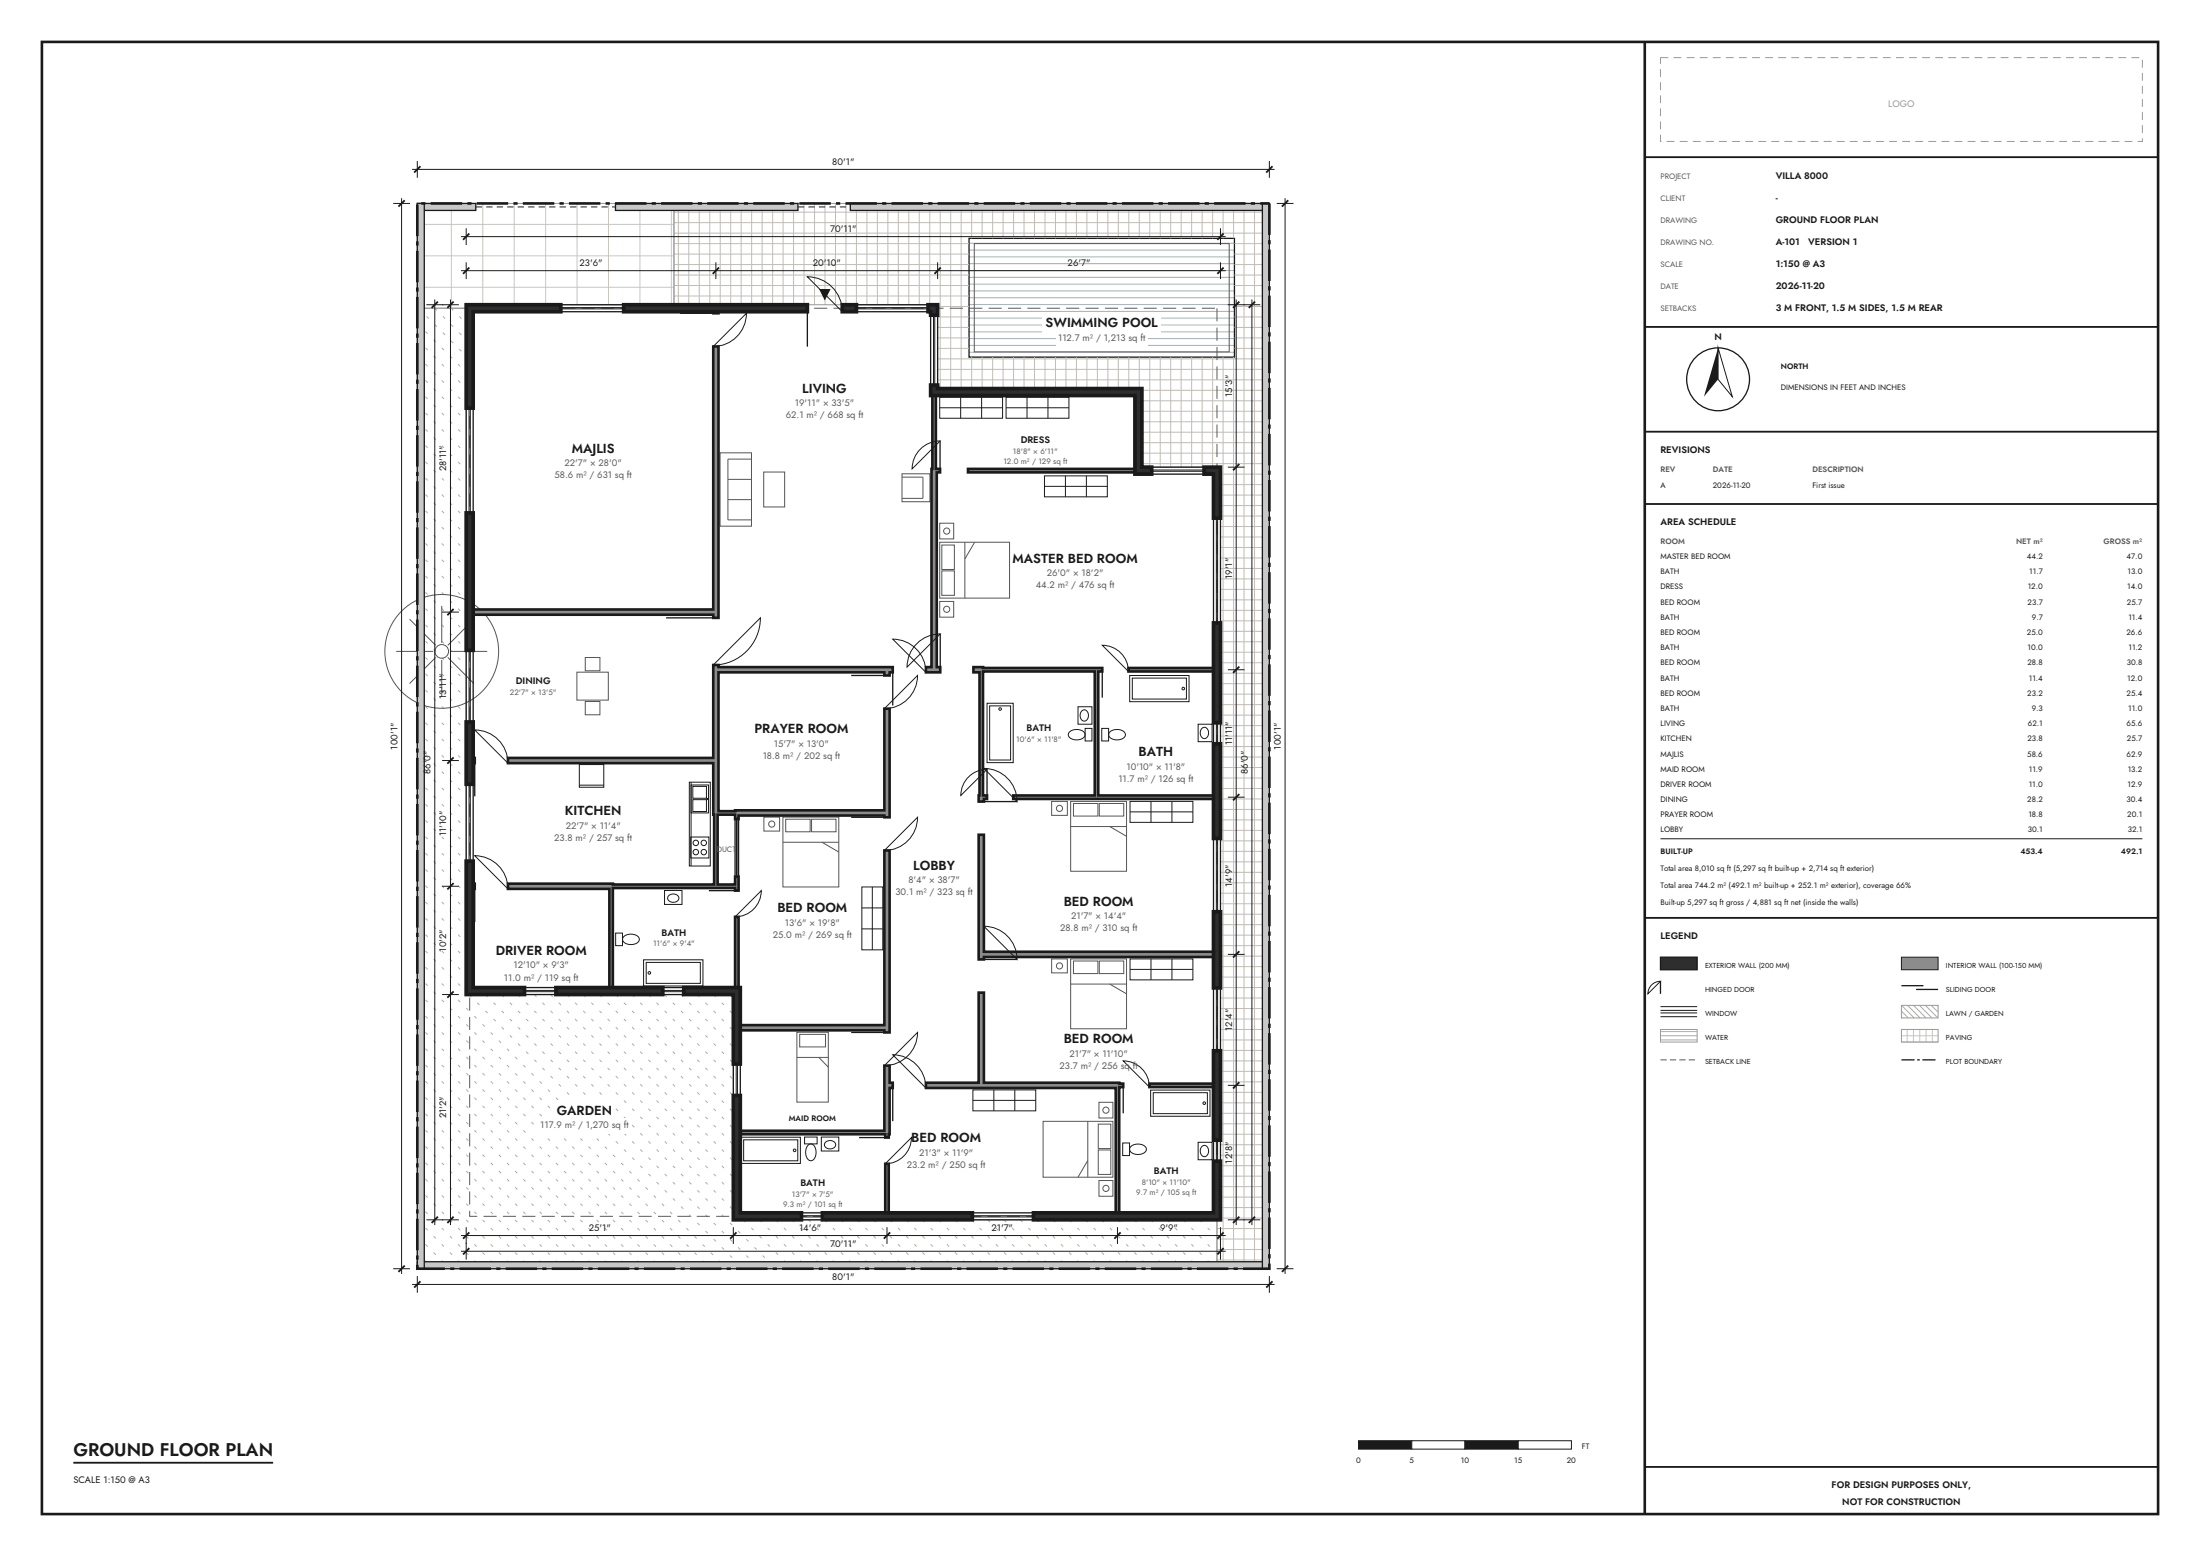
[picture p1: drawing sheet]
<svg xmlns="http://www.w3.org/2000/svg" width="420mm" height="297mm" viewBox="0 0 420 297" stroke-linecap="round" stroke-linejoin="round" font-family="sans-serif">
<path d="M8 8h404v281h-404z" fill="none" stroke="#1a1a1a" stroke-width=".5"/>
<g fill="none" stroke="#93b3c8" stroke-width=".19">
<path d="M185 46.4h50.7M185 47.7h50.7M185 49h50.7M185 50.3h50.7M185 51.6h50.7M185 52.9h50.7M185 54.2h50.7M185 55.5h50.7M185 56.8h50.7M185 58.1h50.7M185 59.4h50.7M185 60.7h50.7"/>
<path d="M185 62h50.7M185 63.3h50.7M185 64.6h50.7M185 65.9h50.7M185 67.2h50.7"/>
</g>
<path d="M185 45.5h50.7v22.7h-50.7z" fill="none" stroke="#1a1a1a" stroke-width=".25"/>
<path d="M186 46.5h48.7v20.7h-48.7z" fill="none" stroke="#5a5a5a" stroke-width=".19"/>
<g fill="none" stroke="#c2bdb4" stroke-width=".19">
<path d="M129.5 38.8v19.4M131.5 38.8v19.4M133.5 38.8v19.4M135.5 38.8v19.4M137.5 38.8v19.4M139.5 38.8v19.4M141.5 38.8v19.4M143.5 38.8v19.4M145.5 38.8v19.4M147.5 38.8v19.4M149.5 38.8v19.4M151.5 38.8v19.4"/>
<path d="M153.5 38.8v19.4M155.5 38.8v19.4M157.5 38.8v19.4M159.5 38.8v19.4M161.5 38.8v19.4M163.5 38.8v19.4M165.5 38.8v19.4M167.5 38.8v19.4M169.5 38.8v19.4M171.5 38.8v19.4M173.5 38.8v19.4M175.5 38.8v19.4"/>
<path d="M177.5 38.8v19.4M179.5 38.8v35.4M181.5 38.8v35.4M183.5 38.8v35.4M185.5 38.8v6.7M187.5 38.8v6.7M189.5 38.8v6.7M191.5 38.8v6.7M193.5 38.8v6.7M195.5 38.8v6.7M197.5 38.8v6.7M199.5 38.8v6.7"/>
<path d="M201.5 38.8v6.7M203.5 38.8v6.7M205.5 38.8v6.7M207.5 38.8v6.7M209.5 38.8v6.7M211.5 38.8v6.7M213.5 38.8v6.7M215.5 38.8v6.7M217.5 38.8v6.7M219.5 38.8v6.7M221.5 38.8v6.7M223.5 38.8v6.7"/>
<path d="M225.5 38.8v6.7M227.5 38.8v6.7M229.5 38.8v6.7M231.5 38.8v6.7M233.5 38.8v6.7M235.5 38.8v6.7M237.5 38.8v203.4M239.5 38.8v203.4M241.5 38.8v203.4M128.7 40.5h113.6M128.7 42.5h113.6M128.7 44.5h113.6"/>
<path d="M128.7 46.5h56.3M128.7 48.5h56.3M128.7 50.5h56.3M128.7 52.5h56.3M128.7 54.5h56.3M128.7 56.5h56.3M179 58.5h6M235.7 46.5h6.6M235.7 48.5h6.6M235.7 50.5h6.6M235.7 52.5h6.6M235.7 54.5h6.6"/>
<path d="M235.7 56.5h6.6M235.7 58.5h6.6M179 60.5h6M179 62.5h6M179 64.5h6M179 66.5h6M179 68.5h63.3M179 70.5h63.3M179 72.5h63.3M185.5 68.2v6M187.5 68.2v6M189.5 68.2v6"/>
<path d="M191.5 68.2v6M193.5 68.2v6M195.5 68.2v6M197.5 68.2v6M199.5 68.2v6M201.5 68.2v6M203.5 68.2v6M205.5 68.2v6M207.5 68.2v6M209.5 68.2v6M211.5 68.2v6M213.5 68.2v6"/>
<path d="M215.5 68.2v6M217.5 68.2v6M218 74.5h24.3M218 76.5h24.3M218 78.5h24.3M219.5 68.2v21M221.5 68.2v21M223.5 68.2v21M225.5 68.2v21M227.5 68.2v21M229.5 68.2v21M231.5 68.2v21"/>
<path d="M233.5 68.2v174M235.5 68.2v174M235.7 60.5h6.6M235.7 62.5h6.6M235.7 64.5h6.6M235.7 66.5h6.6M218 80.5h24.3M218 82.5h24.3M218 84.5h24.3M218 86.5h24.3M218 88.5h24.3M233 90.5h9.3"/>
<path d="M233 92.5h9.3M233 94.5h9.3M233 96.5h9.3M233 98.5h9.3M233 100.5h9.3M233 102.5h9.3M233 104.5h9.3M233 106.5h9.3M233 108.5h9.3M233 110.5h9.3M233 112.5h9.3M233 114.5h9.3"/>
<path d="M233 116.5h9.3M233 118.5h9.3M233 120.5h9.3M233 122.5h9.3M233 124.5h9.3M233 126.5h9.3M233 128.5h9.3M233 130.5h9.3M233 132.5h9.3M233 134.5h9.3M233 136.5h9.3M233 138.5h9.3"/>
<path d="M233 140.5h9.3M233 142.5h9.3M233 144.5h9.3M233 146.5h9.3M233 148.5h9.3M233 150.5h9.3M233 152.5h9.3M233 154.5h9.3M233 156.5h9.3M233 158.5h9.3M233 160.5h9.3M233 162.5h9.3"/>
<path d="M233 164.5h9.3M233 166.5h9.3M233 168.5h9.3M233 170.5h9.3M233 172.5h9.3M233 174.5h9.3M233 176.5h9.3M233 178.5h9.3M233 180.5h9.3M233 182.5h9.3M233 184.5h9.3M233 186.5h9.3"/>
<path d="M233 188.5h9.3M233 190.5h9.3M233 192.5h9.3M233 194.5h9.3M233 196.5h9.3M233 198.5h9.3M233 200.5h9.3M233 202.5h9.3M233 204.5h9.3M233 206.5h9.3M233 208.5h9.3M233 210.5h9.3"/>
<path d="M233 212.5h9.3M233 214.5h9.3M233 216.5h9.3M233 218.5h9.3M232.3 234.5h10M232.3 236.5h10M232.3 238.5h10M233 220.5h9.3M233 222.5h9.3M233 224.5h9.3M233 226.5h9.3M233 228.5h9.3"/>
<path d="M233 230.5h9.3M233 232.5h9.3M232.3 240.5h10"/>
</g>
<path d="M128.7 38.8h113.6v203.4h-10v-9.4h.7v-143.6h-15v-15h-39v-16h-50.3z" fill="none" stroke="#9a9a9a" stroke-width=".19"/>
<g fill="#fff">
<path d="M199 59.8h22.7v4.1h-22.7z" fill-rule="evenodd"/>
<path d="M201.6 63.1h17.5v3h-17.5z" fill-rule="evenodd"/>
</g>
<path d="M80.2 38.8v20M86.2 38.8v20M92.2 38.8v19.4M98.2 38.8v19.4M104.2 38.8v19.4M110.2 38.8v19.4M116.2 38.8v19.4M122.2 38.8v19.4M128.2 38.8v19.4M79.7 42.8h49M79.7 48.8h49M79.7 54.8h49" fill="none" stroke="#cbc6bd" stroke-width=".19"/>
<path d="M79.7 38.8h49v19.4h-39.7v.6h-9.3zM79.7 58.8h9.3v131h51v43h92.3v9.4h-152.6z" fill="none" stroke="#9a9a9a" stroke-width=".19"/>
<g fill="none" stroke="#a9bb9b" stroke-width=".19" stroke-dasharray=".6 1.6" stroke-linecap="butt">
<path d="M79.9 58.8l9.1 9.1M83 58.8l6 6M86.1 58.8l2.9 2.9M79.7 61.7l9.3 9.4M79.7 64.8l9.3 9.4M79.7 67.9l9.3 9.4M79.7 71.1l9.3 9.3M79.7 74.2l9.3 9.3M79.7 77.3l9.3 9.3M79.7 80.4l9.3 9.3M79.7 83.5l9.3 9.3M79.7 86.6l9.3 9.3"/>
<path d="M79.7 89.7l9.3 9.4M79.7 92.8l9.3 9.4M79.7 95.9l9.3 9.4M79.7 99.1l9.3 9.3M79.7 102.2l9.3 9.3M79.7 105.3l9.3 9.3M79.7 108.4l9.3 9.3M79.7 111.5l9.3 9.3M79.7 114.6l9.3 9.3M79.7 117.7l9.3 9.4M79.7 120.8l9.3 9.4M79.7 123.9l9.3 9.4"/>
<path d="M79.7 127.1l9.3 9.3M79.7 130.2l9.3 9.3M79.7 133.3l9.3 9.3M79.7 136.4l9.3 9.3M79.7 139.5l9.3 9.3M79.7 142.6l9.3 9.3M79.7 145.7l9.3 9.4M79.7 148.8l9.3 9.4M79.7 151.9l9.3 9.4M79.7 155.1l9.3 9.3M79.7 158.2l9.3 9.3M79.7 161.3l9.3 9.3"/>
<path d="M79.7 164.4l9.3 9.3M79.7 167.5l9.3 9.3M79.7 170.6l9.3 9.3M79.7 173.7l9.3 9.4M79.7 176.8l9.3 9.4M79.7 179.9l9.3 9.4M79.7 183.1l59.1 59.1M79.7 186.2l56 56M79.7 189.3l52.8 52.9M79.7 192.4l49.7 49.8M79.7 195.5l46.6 46.7M79.7 198.6l43.5 43.6"/>
<path d="M89.6 189.8l52.3 52.4M92.7 189.8l52.3 52.4M95.8 189.8l52.3 52.4M98.9 189.8l41.1 41.1M102 189.8l38 38M105.1 189.8l34.9 34.9M108.2 189.8l31.8 31.8M111.3 189.8l28.7 28.7M114.4 189.8l25.6 25.6M117.6 189.8l22.4 22.5M120.7 189.8l19.3 19.4M123.8 189.8l16.2 16.3"/>
<path d="M126.9 189.8l13.1 13.1M130 189.8l10 10M133.1 189.8l6.9 6.9M136.2 189.8l3.8 3.8M139.3 189.8l.7 .7M79.7 201.7l40.4 40.5M79.7 204.8l37.3 37.4M79.7 208l34.2 34.2M79.7 211.1l31.1 31.1M79.7 214.2l28 28M79.7 217.3l24.8 24.9M79.7 220.4l21.7 21.8"/>
<path d="M79.7 223.5l18.6 18.7M79.7 226.6l15.5 15.6M79.7 229.7l12.4 12.5M79.7 232.8l9.3 9.4M79.7 236l6.2 6.2M79.7 239.1l3.1 3.1M141.9 232.8l9.3 9.4M145 232.8l9.3 9.4M148.1 232.8l9.3 9.4M151.2 232.8l9.4 9.4M154.3 232.8l9.4 9.4M157.4 232.8l9.4 9.4"/>
<path d="M160.6 232.8l9.3 9.4M163.7 232.8l9.3 9.4M166.8 232.8l9.3 9.4M169.9 232.8l9.3 9.4M173 232.8l9.3 9.4M176.1 232.8l9.3 9.4M179.2 232.8l9.4 9.4M182.3 232.8l9.4 9.4M185.4 232.8l9.4 9.4M188.6 232.8l9.3 9.4M191.7 232.8l9.3 9.4M194.8 232.8l9.3 9.4"/>
<path d="M197.9 232.8l9.3 9.4M201 232.8l9.3 9.4M204.1 232.8l9.3 9.4M207.2 232.8l9.4 9.4M210.3 232.8l9.4 9.4M213.4 232.8l9.4 9.4M216.6 232.8l9.3 9.4M219.7 232.8l9.3 9.4M222.8 232.8l9.3 9.4M225.9 232.8l6.4 6.5M229 232.8l3.3 3.4M232.1 232.8l.2 .3"/>
</g>
<g fill="none" stroke="#555" stroke-width=".19">
<path d="M78.2 118.2l5 5M84.3 115.6v7.1M90.5 118.2l-5 5M75.6 124.3h7.1M83.2 125.5l-5 5M84.3 126v7M85.5 125.5l5 5M86 124.3h7"/>
<circle cx="84.3" cy="124.3" r="1.3"/>
<circle cx="84.3" cy="124.3" r="10.9"/>
</g>
<g fill="#fff">
<path d="M105.7 210.1h11.8v4.1h-11.8z" fill-rule="evenodd"/>
<path d="M102.7 213.4h17.8v3h-17.8z" fill-rule="evenodd"/>
</g>
<g fill="#c8c8c8" stroke="#1a1a1a" stroke-width=".25">
<path d="M79.7 38.8h11.1v1.4h-11.1z" fill-rule="evenodd"/>
<path d="M117.5 38.8h34.8v1.4h-34.8z" fill-rule="evenodd"/>
<path d="M162.3 38.8h80v1.4h-80z" fill-rule="evenodd"/>
<path d="M79.7 240.8h162.6v1.4h-162.6z" fill-rule="evenodd"/>
<path d="M79.7 38.8h1.3v203.4h-1.3z" fill-rule="evenodd"/>
<path d="M241 38.8h1.3v203.4h-1.3z" fill-rule="evenodd"/>
</g>
<path d="M90.8 39.5h26.7M152.3 39.5h10" fill="none" stroke="#1a1a1a" stroke-width=".19" stroke-dasharray="1.2 .8" stroke-linecap="butt"/>
<path d="M79.7 38.8h162.6v203.4h-162.6z" fill="none" stroke="#1a1a1a" stroke-width=".5" stroke-dasharray="6 1 .8 1" stroke-linecap="butt"/>
<path d="M89.7 58.8h142.6v173.4h-142.6z" fill="none" stroke="#5a5a5a" stroke-width=".19" stroke-dasharray="2.5 1.2" stroke-linecap="butt"/>
<g fill="none" stroke="#555" stroke-width=".19">
<path d="M137.5 86.4h6v14h-6zM139 95.4h4.5M139 91.5h4.5M143.5 87.6h-4.5v11.6h4.5M145.8 90.1h4v6.7h-4zM172.2 90.4h5.3v5.4h-5.3zM172.2 91.1h4v4h-4M179.4 99.9h2.7v3h-2.7zM179.4 103.5h13.3v10.7h-13.3zM179.4 114.8h2.7v3h-2.7zM179.8 109h2.4v4.6h-2.4zM179.8 104h2.4v4.7h-2.4z"/>
<path d="M184.2 103.5v10.7M186.1 103.5l-1.9 3.2M110.1 128.3h6v5.3h-6zM111.7 125.5h2.8v2.5h-2.8zM111.7 133.9h2.8v2.5h-2.8zM145.8 156h3v2.6h-3zM149.5 156h10.6v13.3h-10.6zM150 156.4h4.7v2.4h-4.7zM154.9 156.4h4.7v2.4h-4.7zM200.8 153h3v2.6h-3zM204.4 153h10.7v13.3h-10.7zM204.4 157.8h10.7"/>
<path d="M204.9 153.4h4.7v2.4h-4.7zM209.9 153.4h4.6v2.4h-4.6zM211.9 157.8l3.2 1.8M149.5 160.8h10.6M156.9 160.8l3.2 1.8M152.1 197h6v13.4h-6zM152.7 197.4h4.9v2.4h-4.9zM200.8 183h3v2.7h-3zM204.4 183h10.7v13.4h-10.7zM204.4 187.8h10.7M204.9 183.4h4.7v2.4h-4.7zM209.9 183.4h4.6v2.4h-4.6z"/>
<path d="M211.9 187.8l3.2 1.9M152.1 201.8h6M156.3 201.8l1.8 1.9M199.1 214h13.4v10.7h-13.4zM207.7 214v10.7M209.7 214.6h2.4v4.6h-2.4zM209.7 219.5h2.4v4.7h-2.4zM209.8 210.4h2.7v3h-2.7zM207.7 221.5l-1.9 3.2M209.8 225.3h2.7v3h-2.7z"/>
<circle cx="180.7" cy="101.4" r=".59"/>
<circle cx="180.7" cy="116.3" r=".59"/>
<circle cx="147.3" cy="157.3" r=".59"/>
<circle cx="202.3" cy="154.3" r=".59"/>
<circle cx="202.3" cy="184.4" r=".59"/>
<circle cx="211.1" cy="211.9" r=".59"/>
<circle cx="211.1" cy="226.8" r=".59"/>
</g>
<g fill="none" stroke="#1a1a1a" stroke-width=".19">
<path d="M179.4 75.8h12v4h-12zM179.4 77.8h12M183.4 75.8v4M187.4 75.8v4M192.1 75.8h12v4h-12zM192.1 77.8h12M196.1 75.8v4M200.1 75.8v4M199.4 90.8h12v4h-12zM199.4 92.8h12M203.4 90.8v4M207.4 90.8v4"/>
<path d="M188.4 134.2h5v11.4h-5zM188.9 134.7h4v10.4h-4zM204.2 139.7a2.09 2.09 0 0 1 2.9 .3 1.05 1.05 0 0 1-1.1 1.2h-.5a1.27 1.27 0 0 1-1.5-1.2zM205.8 134.9h2.7v3.3h-2.7zM206.6 135.6a.96 .96 0 0 1 1.1 .4 .96 .96 0 0 1 0 1.1 .75 .75 0 0 1-.9 .5 .75 .75 0 0 1-.6-.8l.1-.8zM207.2 139h1.3v2.4h-1.3zM210.3 139h1.3v2.4h-1.3zM211.9 139.7a2.09 2.09 0 0 1 2.9 .3 1.05 1.05 0 0 1-1.1 1.2h-.4a1.27 1.27 0 0 1-1.6-1.2zM215.7 128.9h11.3v5h-11.3zM216.2 129.4h10.3v4h-10.3zM228.7 138.2h2.7v3.4h-2.7zM229.5 139a.96 .96 0 0 1 1.1 .3 .96 .96 0 0 1 0 1.1 .75 .75 0 0 1-.8 .6 .75 .75 0 0 1-.6-.8v-.8z"/>
<path d="M110.6 145.9h4.7v4.4h-4.7zM110.6 149.9h4.7M131.6 149.3h4v16h-4zM131.9 159.8h3.4v4h-3.4zM131.9 149.8h3.4v5.4h-3.4zM131.9 149.3v16M132.3 150.1h2.6v2.3h-2.6zM132.3 152.6h2.6v2.3h-2.6zM215.7 153h12v4h-12zM215.7 155h12M219.7 153v4M223.7 153v4"/>
<path d="M117.5 178.1h1.3v2.4h-1.3zM119.1 178.8a2.09 2.09 0 0 1 2.9 .2 1.05 1.05 0 0 1-1.1 1.3h-.4a1.27 1.27 0 0 1-1.6-1.3zM126.9 170h3.3v2.6h-3.3zM127.6 171a1.18 1.18 0 0 1 2 .4 1.13 1.13 0 0 1-1.1 .8 1.13 1.13 0 0 1-1-.8zM164.5 169.3h4v12h-4zM164.5 173.3h4M164.5 177.3h4M166.5 169.3v12M122.9 183.2h11.3v5h-11.3zM123.4 183.7h10.3v4h-10.3zM215.7 183h12v4h-12zM215.7 185h12"/>
<path d="M219.7 183v4M223.7 183v4M141.5 217.1h11.3v5h-11.3zM142 217.6h10.3v4h-10.3zM153.6 217h2.4v1.3h-2.4zM154.3 218.6a.83 .83 0 0 1 .9-.2 .83 .83 0 0 1 .5 .7 1.76 1.76 0 0 1-.9 2.5 1.81 1.81 0 0 1-.7-2.8zM156.8 217h3.3v2.7h-3.3zM157.5 218.1a1.18 1.18 0 0 1 2.1 .4 1.13 1.13 0 0 1-1.1 .8 1.13 1.13 0 0 1-1.1-.8zM185.7 208h12v4h-12zM185.7 210h12M189.7 208v4M193.7 208v4"/>
<path d="M214.3 218.2h1.3v2.4h-1.3zM215.9 218.9a2.09 2.09 0 0 1 2.9 .2 1.05 1.05 0 0 1-1.1 1.2l-.4 .1a1.27 1.27 0 0 1-1.6-1.3zM219.7 208.1h11.3v5h-11.3zM220.2 208.6h10.3v4h-10.3zM228.7 218h2.7v3.4h-2.7zM229.5 218.8a.96 .96 0 0 1 1.1 .3 .96 .96 0 0 1 0 1.1 .75 .75 0 0 1-.8 .6 .75 .75 0 0 1-.6-.8v-.8z"/>
<circle cx="190.9" cy="135.3" r=".25"/>
<circle cx="225.9" cy="131.4" r=".25"/>
<circle cx="135" cy="152.5" r=".1"/>
<circle cx="132.8" cy="160.9" r=".52"/>
<circle cx="132.8" cy="162.6" r=".52"/>
<circle cx="134.4" cy="160.9" r=".52"/>
<circle cx="134.4" cy="162.6" r=".52"/>
<circle cx="124" cy="185.7" r=".25"/>
<circle cx="151.7" cy="219.6" r=".25"/>
<circle cx="229.9" cy="210.6" r=".25"/>
</g>
<g fill="#8c8c8c" stroke="#1a1a1a" stroke-width=".5">
<path d="M136.2 66.1h1v51.8h-1v-.6h-45.9v-1h45.9z" fill-rule="evenodd"/>
<path d="M97 144.7h39.2v-17.8h1v.4h33.2v1h-.6v.6h-1v-.6h-31.6v26.5h3.1v-.1h28.5v-19.4h1v20.7h-1v-.3h-27.8v.6h-.7v-.8h-3.3v13.3h3.3v-1.5h.7v2.7h-.7v-.5h-23.3v19h-.7v-18.8h-19.3v-1l39.3 .1v-13.3h-.1v-9.8h-39.2z" fill-rule="evenodd"/>
<path d="M90.3 144.7h.3v1h-.3z" fill-rule="evenodd"/>
<path d="M90.3 168.7h.3v1h-.3z" fill-rule="evenodd"/>
<path d="M140.3 175h.7v13.5h-.7z" fill-rule="evenodd"/>
<path d="M168.8 162.3h1v34.8h-1v-.4h-27.5v-1h27.5z" fill-rule="evenodd"/>
<path d="M141.3 215.8h27.5v-12.4h1v3.3h.6v1h-.6v8.8h-.1v.6h-.7v-.6h-27.7z" fill-rule="evenodd"/>
<path d="M169 222.1h.7v9.4h-.7z" fill-rule="evenodd"/>
<path d="M186.8 189.5h1v17.2h25.9v.1h.7v.7h-.7v24h-.7v-23.8h-36.2v-1h10z" fill-rule="evenodd"/>
<path d="M219.4 206.8h12.3v.7h-12.3z" fill-rule="evenodd"/>
<path d="M186.8 159.3h1v22.4h43.9v1h-43.9v.4h-1z" fill-rule="evenodd"/>
<path d="M185.8 127.3h1.9v.2h22.7v.7h-.7v23.6h22v.7h-38.3v-.7h15.6v-23.6h-21.3v23.6h.7v.7h-.6v.5h-1v-1.2h.2v-23.5h-1.2z" fill-rule="evenodd"/>
<path d="M215.4 127.5h16.3v.7h-16.3z" fill-rule="evenodd"/>
<path d="M178 75.5h.7v14h.8v.7h-.7v37.1h.7v1h-2.7v-1h1v-37.8h.2z" fill-rule="evenodd"/>
<path d="M184.8 89.5h31.9v.7h-31.9z" fill-rule="evenodd"/>
<path d="M136.2 59.5h1v.3h-1z" fill-rule="evenodd"/>
</g>
<g fill="#2e2e2e" stroke="#1a1a1a" stroke-width=".7" stroke-linecap="butt">
<path d="M89 58.2h18.1v1.3h-16.8v18.4h-1.3z" fill-rule="evenodd"/>
<path d="M89 97.9h1.3v26.2h-1.3z" fill-rule="evenodd"/>
<path d="M89 137.8h1.3v11.9h-1.3z" fill-rule="evenodd"/>
<path d="M89 164.4h1.3v24.1h9.8v1.3h-11.1z" fill-rule="evenodd"/>
<path d="M106.1 188.5h20.4v1.3h-20.4z" fill-rule="evenodd"/>
<path d="M130.5 188.5h10.8v14.6h-1.3v-13.3h-9.5z" fill-rule="evenodd"/>
<path d="M140 209.1h1.3v22.4h11.7v1.3h-13z" fill-rule="evenodd"/>
<path d="M157 231.5h28.6v1.3h-28.6z" fill-rule="evenodd"/>
<path d="M197.3 231.5h34.4v-9.9h1.3v11.2h-35.7z" fill-rule="evenodd"/>
<path d="M231.7 200.6h1.3v17h-1.3z" fill-rule="evenodd"/>
<path d="M231.7 174h1.3v14.6h-1.3z" fill-rule="evenodd"/>
<path d="M231.7 142h1.3v18h-1.3z" fill-rule="evenodd"/>
<path d="M231.7 118.9h1.3v19.1h-1.3z" fill-rule="evenodd"/>
<path d="M229.9 89.2h3.1v9.7h-1.3v-8.4h-1.8z" fill-rule="evenodd"/>
<path d="M177.7 73.5h1.3v.7h39v15h1.9v1.3h-3.2v-15h-39z" fill-rule="evenodd"/>
<path d="M177.2 58.2h1.8v2h-1.3v-.7h-.5z" fill-rule="evenodd"/>
<path d="M160.8 58.2h2.7v1.3h-2.7z" fill-rule="evenodd"/>
<path d="M119.1 58.2h35v1.3h-35z" fill-rule="evenodd"/>
</g>
<path d="M154.1 59.5v6.7" fill="none" stroke="#1a1a1a" stroke-width=".25"/>
<path d="M154.1 52.8a6.7 6.7 0 0 1 6.7 6.7z" fill="none" stroke="#1a1a1a" stroke-width=".19"/>
<path d="M156.4 55.2h2.2l-1.1 2.2z" fill="#1a1a1a"/>
<g fill="none" stroke="#1a1a1a" stroke-width=".25">
<path d="M107.1 58.2h12M107.1 59.5h12M129.8 59.8h6.4M163.5 58.2h13.7M163.5 59.5h13.7M89 77.9v20M90.3 77.9v20M177.7 60.2v13.3M179 60.2v13.3M179.5 84.2v5.3M219.9 89.2h10M219.9 90.5h10"/>
<path d="M231.7 98.9v20M233 98.9v20M127.2 117.9h9M89 124.1v13.7M90.3 124.1v13.7M162.5 128.9h6.3M170.4 128.3v6.4M179.5 121v6.3M210.4 128.2v5M231.7 138v4M233 138v4M89 149.7v14.7"/>
<path d="M90.3 149.7v14.7M90.6 145.7v6.3M140.3 156.3v11M141 156.3v11M162.5 156h6.3M187.8 153h6.4M188.4 146.8v5M90.6 169.7v6.3M135.3 170h5M231.7 160v14M233 160v14M100.1 188.5h6"/>
<path d="M100.1 189.8h6M126.5 188.5h4M126.5 189.8h4M162.5 197.1h6.3M187.8 183.1h6.4M231.7 188.6v12M233 188.6v12M140 203.1v6M141.3 203.1v6M164 217.1h5M170.4 207.7v6.3M214.4 207.5v5"/>
<path d="M231.7 217.6v4M233 217.6v4M153 231.5h4M153 232.8h4M185.6 231.5h11.7M185.6 232.8h11.7"/>
</g>
<g fill="none" stroke="#1a1a1a" stroke-width=".19">
<path d="M75.1 38.8h3.2M76.7 37.8v205.4M78.7 32.3h164.6M79.7 30.7v3.2M242.3 30.7v3.2M243.7 38.8h3.2M245.3 37.8v205.4M81.4 58.2h6.2M83 57.2v176.6M86 57.2v176.6M88 51.7h146M88 45.2h146"/>
<path d="M89 43.6v3.2M89 50.1v3.2M107.1 58.7h12M107.1 59h12M136.7 50.1v3.2M142.5 59.8a6.3 6.3 0 0 1-6.3 6.3zM163.5 58.7h13.7M163.5 59h13.7M179 50.1v3.2M233 43.6v3.2M233 50.1v3.2M234.4 58.2h6.2"/>
<path d="M236 57.2v176.6M239 57.2v176.6M89.5 77.9v20M89.8 77.9v20M178.2 60.2v13.3M178.5 60.2v13.3M175.7 85.7a5.3 5.3 0 0 1 3.8-1.5l-5.4 5.3a5.3 5.3 0 0 1 1.6-3.8zM219.9 89.7h10M219.9 90h10M232.2 98.9v20M232.5 98.9v20M234.4 89.2h3.2"/>
<path d="M84.4 116.8h3.2M145.2 117.9a9 9 0 0 1-9 9zM89.5 124.1v13.7M89.8 124.1v13.7M90.6 139.3a6.3 6.3 0 0 1 6.4 6.4zM170.4 122a6.3 6.3 0 0 1 6.4 6.3zM175 122.9a6.3 6.3 0 0 1 4.5-1.9l-6.3 6.3a6.3 6.3 0 0 1 1.8-4.4zM175.2 128.9a6.3 6.3 0 0 1-6.4 6.4zM210.4 123.2a5 5 0 0 1 5 5zM232.2 138v4M232.5 138v4M234.4 127.8h3.2"/>
<path d="M84.4 145.2h3.2M89.5 149.7v14.7M89.8 149.7v14.7M140.6 156.3v11M140.7 156.3v11M175.2 156a6.3 6.3 0 0 1-6.4 6.3zM185.2 148a5 5 0 0 1 3.2-1.2l-5 5a5 5 0 0 1 1.8-3.8zM187.8 146.7a6.3 6.3 0 0 1 6.4 6.3zM234.4 152.2h3.2M84.4 169.2h3.2M90.6 163.3a6.3 6.3 0 0 1 6.4 6.4zM145.3 170a5 5 0 0 1-5 5z"/>
<path d="M187.8 176.8a6.3 6.3 0 0 1 6.4 6.3zM232.2 160v14M232.5 160v14M84.4 189.8h3.2M100.1 189h6M100.1 189.3h6M126.5 189h4M126.5 189.3h4M175.2 197.1a6.3 6.3 0 0 1-6.4 6.3zM232.2 188.6v12M232.5 188.6v12M234.4 182.2h3.2"/>
<path d="M140.5 203.1v6M140.8 203.1v6M170.4 201.3a6.3 6.3 0 0 1 6.4 6.4zM174 217.1a5 5 0 0 1-5 5zM214.4 202.5a5 5 0 0 1 5 5zM232.2 217.6v4M232.5 217.6v4M234.4 207.2h3.2M81.4 232.8h6.2M88 235.8h146M88 238.8h146M89 234.2v6.2"/>
<path d="M140 234.2v3.2M153 232h4M153 232.3h4M169.3 234.2v3.2M185.6 232h11.7M185.6 232.3h11.7M213.3 234.2v3.2M233 234.2v6.2M234.4 232.8h6.2M75.1 242.2h3.2M78.7 245.2h164.6M79.7 243.6v3.2"/>
<path d="M242.3 243.6v3.2M243.7 242.2h3.2"/>
</g>
<g fill="none" stroke="#1a1a1a" stroke-width=".35">
<path d="M77.3 38.2l-1.2 1.2M80.3 31.7l-1.2 1.2M242.9 31.7l-1.2 1.2M245.9 38.2l-1.2 1.2M83.6 57.6l-1.2 1.2M86.6 57.6l-1.2 1.2M89.6 51.1l-1.2 1.2M89.6 44.6l-1.2 1.2M137.3 51.1l-1.2 1.2M179.6 51.1l-1.2 1.2M233.6 51.1l-1.2 1.2M233.6 44.6l-1.2 1.2"/>
<path d="M236.6 57.6l-1.2 1.2M239.6 57.6l-1.2 1.2M236.6 88.6l-1.2 1.2M86.6 116.2l-1.2 1.2M236.6 127.2l-1.2 1.2M86.6 144.6l-1.2 1.2M236.6 151.6l-1.2 1.2M86.6 168.6l-1.2 1.2M86.6 189.2l-1.2 1.2M236.6 181.6l-1.2 1.2M236.6 206.6l-1.2 1.2M83.6 232.2l-1.2 1.2"/>
<path d="M86.6 232.2l-1.2 1.2M89.6 235.2l-1.2 1.2M89.6 238.2l-1.2 1.2M140.6 235.2l-1.2 1.2M169.9 235.2l-1.2 1.2M213.9 235.2l-1.2 1.2M233.6 235.2l-1.2 1.2M233.6 238.2l-1.2 1.2M236.6 232.2l-1.2 1.2M239.6 232.2l-1.2 1.2M77.3 241.6l-1.2 1.2M80.3 244.6l-1.2 1.2"/>
<path d="M242.9 244.6l-1.2 1.2M245.9 241.6l-1.2 1.2M14 279.2h38.1"/>
</g>
<path d="M259.4 275h10.1v1.6h-10.1z" fill-rule="evenodd" fill="#1a1a1a" stroke="#1a1a1a" stroke-width=".19"/>
<path d="M269.5 275h10.2v1.6h-10.2z" fill-rule="evenodd" fill="#fff" stroke="#1a1a1a" stroke-width=".19"/>
<path d="M279.7 275h10.1v1.6h-10.1z" fill-rule="evenodd" fill="#1a1a1a" stroke="#1a1a1a" stroke-width=".19"/>
<path d="M289.8 275h10.2v1.6h-10.2z" fill-rule="evenodd" fill="#fff" stroke="#1a1a1a" stroke-width=".19"/>
<path d="M314 8v281" fill="none" stroke="#1a1a1a" stroke-width=".5"/>
<path d="M317 11h92v16h-92z" fill="none" stroke="#9a9a9a" stroke-width=".19" stroke-dasharray="1.5 1" stroke-linecap="butt"/>
<path d="M314 30h98M314 62.4h98" fill="none" stroke="#1a1a1a" stroke-width=".35"/>
<circle cx="328" cy="72.4" r="6" fill="none" stroke="#1a1a1a" stroke-width=".25"/>
<path d="M328 66.4v6l-2.7 3.3z" fill="#1a1a1a"/>
<path d="M328 66.4l2.7 9.3-2.7-3.3z" fill="#fff" stroke="#1a1a1a" stroke-width=".19"/>
<path d="M314 82.4h98M314 96.2h98M314 175.2h98" fill="none" stroke="#1a1a1a" stroke-width=".35"/>
<path d="M317 160.1h92" fill="none" stroke="#1a1a1a" stroke-width=".19"/>
<path d="M317 182.7h7v2.4h-7z" fill-rule="evenodd" fill="#2e2e2e" stroke="#1a1a1a" stroke-width=".25"/>
<path d="M363 182.7h7v2.4h-7z" fill-rule="evenodd" fill="#8c8c8c" stroke="#1a1a1a" stroke-width=".19"/>
<path d="M317 187.3v2.4M363 188.1h4.2M365.8 188.9h4.2" fill="none" stroke="#1a1a1a" stroke-width=".25"/>
<path d="M315.5 187.8l.9-.4 .6-.1-2.4 2.4a2.4 2.4 0 0 1 .9-1.9zM317 192.1h7M317 192.9h7M317 193.3h7M317 194.1h7" fill="none" stroke="#1a1a1a" stroke-width=".19"/>
<path d="M363 193l1.3 1.3M363 194.1l.2 .2M363 191.9l2.4 2.4M364.2 191.9l2.4 2.4M365.3 191.9l2.4 2.4M366.4 191.9l2.4 2.4M367.6 191.9l2.4 2.4M368.7 191.9l1.3 1.3M369.8 191.9l.2 .2" fill="none" stroke="#a9bb9b" stroke-width=".19"/>
<path d="M317 196.5h7v2.4h-7zM363 191.9h7v2.4h-7zM363 196.5h7v2.4h-7z" fill="none" stroke="#9a9a9a" stroke-width=".19"/>
<path d="M317 196.9h7M317 197.7h7M317 198.5h7" fill="none" stroke="#93b3c8" stroke-width=".19"/>
<path d="M363 196.5h7M363 197.7h7M363 198.9h7M364.1 196.5v2.4M365.3 196.5v2.4M366.5 196.5v2.4M367.7 196.5v2.4M368.9 196.5v2.4" fill="none" stroke="#cbc6bd" stroke-width=".19"/>
<path d="M317 202.3h7" fill="none" stroke="#5a5a5a" stroke-width=".19" stroke-dasharray="1.2 .6" stroke-linecap="butt"/>
<path d="M363 202.3h7" fill="none" stroke="#1a1a1a" stroke-width=".25" stroke-dasharray="2.5 .5 .5 .5" stroke-linecap="butt"/>
<path d="M314 280h98" fill="none" stroke="#1a1a1a" stroke-width=".35"/>
<text font-size="3.5" fill="#1a1a1a" x="14" y="278">GROUND FLOOR PLAN</text>
<g font-size="2.5" fill="#1a1a1a">
<text x="199.6" y="62.5">SWIMMING POOL</text>
<text x="153.2" y="74.9">LIVING</text>
<text x="109.2" y="86.4">MAJLIS</text>
<text x="193.3" y="107.4">MASTER BED ROOM</text>
<text x="144" y="140">PRAYER ROOM</text>
<text x="217.4" y="144.4">BATH</text>
<text x="107.9" y="155.6">KITCHEN</text>
<text x="174.3" y="166">LOBBY</text>
<text x="203.1" y="172.8">BED ROOM</text>
<text x="148.4" y="174.1">BED ROOM</text>
<text x="94.6" y="182.3">DRIVER ROOM</text>
<text x="203.1" y="199.1">BED ROOM</text>
<text x="106.3" y="212.8">GARDEN</text>
<text x="173.9" y="218.1">BED ROOM</text>
</g>
<text font-size="1.8" fill="#9a9a9a" x="360.5" y="20.5">LOGO</text>
<g font-size="1.8" fill="#1a1a1a">
<text x="158.9" y="31.5">80'1&quot;</text>
<text x="339" y="34.2">VILLA 8000</text>
<text x="339" y="38.4">-</text>
<text x="158.5" y="44.4">70'11&quot;</text>
<text x="339" y="42.6">GROUND FLOOR PLAN</text>
<text x="339" y="46.8">A-101</text>
<text x="345.2" y="46.8">VERSION 1</text>
<text x="110.6" y="50.9">23'6&quot;</text>
<text x="155.2" y="50.9">20'10&quot;</text>
<text x="203.8" y="50.9">26'7&quot;</text>
<text x="339" y="51">1:150 @ A3</text>
<text x="339" y="55.2">2026-11-20</text>
<text x="339" y="59.4">3 M FRONT, 1.5 M SIDES, 1.5 M REAR</text>
<text x="327.3" y="64.9">N</text>
<text x="235.2" y="75.7" transform="rotate(-90 235.2 75.7)">15'3&quot;</text>
<text x="85.2" y="90" transform="rotate(-90 85.2 90)">28'11&quot;</text>
<text x="194.9" y="84.6">DRESS</text>
<text x="317" y="86.4">REVISIONS</text>
<text x="317" y="100.2">AREA SCHEDULE</text>
<text x="235.2" y="110.5" transform="rotate(-90 235.2 110.5)">19'1&quot;</text>
<text x="98.5" y="130.6">DINING</text>
<text x="85.2" y="133.4" transform="rotate(-90 85.2 133.4)">13'11&quot;</text>
<text x="75.9" y="143.1" transform="rotate(-90 75.9 143.1)">100'1&quot;</text>
<text x="196" y="139.6">BATH</text>
<text x="235.2" y="142.3" transform="rotate(-90 235.2 142.3)">11'11&quot;</text>
<text x="244.5" y="143.1" transform="rotate(-90 244.5 143.1)">100'1&quot;</text>
<text x="82.2" y="147.7" transform="rotate(-90 82.2 147.7)">86'0&quot;</text>
<text x="238.2" y="147.7" transform="rotate(-90 238.2 147.7)">86'0&quot;</text>
<text x="85.2" y="159.6" transform="rotate(-90 85.2 159.6)">11'10&quot;</text>
<text x="235.2" y="169.3" transform="rotate(-90 235.2 169.3)">14'9&quot;</text>
<text x="126.3" y="178.6">BATH</text>
<text x="317" y="179.2">LEGEND</text>
<text x="85.2" y="181.6" transform="rotate(-90 85.2 181.6)">10'2&quot;</text>
<text x="235.2" y="196.8" transform="rotate(-90 235.2 196.8)">12'4&quot;</text>
<text x="85.2" y="213.4" transform="rotate(-90 85.2 213.4)">21'2&quot;</text>
<text x="152.8" y="226.4">BATH</text>
<text x="220.3" y="224.1">BATH</text>
<text x="235.2" y="222.1" transform="rotate(-90 235.2 222.1)">12'8&quot;</text>
<text x="112.4" y="235">25'1&quot;</text>
<text x="152.5" y="235">14'6&quot;</text>
<text x="158.5" y="238">70'11&quot;</text>
<text x="189.3" y="235">21'7&quot;</text>
<text x="221.5" y="235">9'9&quot;</text>
<text x="158.9" y="244.4">80'1&quot;</text>
<text x="14" y="283">SCALE 1:150 @ A3</text>
<text x="349.7" y="284">FOR DESIGN PURPOSES ONLY,</text>
<text x="351.7" y="287.2">NOT FOR CONSTRUCTION</text>
</g>
<g font-size="1.8" fill="#5a5a5a">
<text x="202" y="65.1">112.7 m² / 1,213 sq ft</text>
<text x="151.8" y="77.5">19'11&quot; × 33'5&quot;</text>
<text x="150" y="79.8">62.1 m² / 668 sq ft</text>
<text x="107.8" y="89">22'7&quot; × 28'0&quot;</text>
<text x="105.9" y="91.3">58.6 m² / 631 sq ft</text>
<text x="197.7" y="112.3">44.2 m² / 476 sq ft</text>
<text x="199.8" y="110">26'0&quot; × 18'2&quot;</text>
<text x="147.8" y="142.5">15'7&quot; × 13'0&quot;</text>
<text x="145.6" y="144.9">18.8 m² / 202 sq ft</text>
<text x="213.5" y="149.3">11.7 m² / 126 sq ft</text>
<text x="215" y="147">10'10&quot; × 11'8&quot;</text>
<text x="105.8" y="160.5">23.8 m² / 257 sq ft</text>
<text x="108" y="158.2">22'7&quot; × 11'4&quot;</text>
<text x="171" y="170.9">30.1 m² / 323 sq ft</text>
<text x="173.4" y="168.5">8'4&quot; × 38'7&quot;</text>
<text x="147.5" y="179">25.0 m² / 269 sq ft</text>
<text x="149.8" y="176.7">13'6&quot; × 19'8&quot;</text>
<text x="202.4" y="177.8">28.8 m² / 310 sq ft</text>
<text x="204.5" y="175.4">21'7&quot; × 14'4&quot;</text>
<text x="98" y="184.8">12'10&quot; × 9'3&quot;</text>
<text x="96.2" y="187.2">11.0 m² / 119 sq ft</text>
<text x="204.2" y="201.7">21'7&quot; × 11'10&quot;</text>
<text x="202.3" y="204">23.7 m² / 256 sq ft</text>
<text x="103.1" y="215.4">117.9 m² / 1,270 sq ft</text>
<text x="175.5" y="220.6">21'3&quot; × 11'9&quot;</text>
<text x="173.1" y="223">23.2 m² / 250 sq ft</text>
</g>
<g font-size="1.5" fill="#5a5a5a">
<text x="317" y="34.2">PROJECT</text>
<text x="317" y="38.4">CLIENT</text>
<text x="317" y="42.6">DRAWING</text>
<text x="317" y="46.8">DRAWING NO.</text>
<text x="317" y="51">SCALE</text>
<text x="317" y="55.2">DATE</text>
<text x="317" y="59.4">SETBACKS</text>
<text x="191.6" y="88.6">12.0 m² / 129 sq ft</text>
<text x="193.4" y="86.7">18'8&quot; × 6'11&quot;</text>
<text x="317" y="90">REV</text>
<text x="327" y="90">DATE</text>
<text x="346" y="90">DESCRIPTION</text>
<text x="317" y="103.8">ROOM</text>
<text x="384.9" y="103.8">NET m²</text>
<text x="401.6" y="103.8">GROSS m²</text>
<text x="97.4" y="132.7">22'7&quot; × 13'5&quot;</text>
<text x="194" y="141.7">10'6&quot; × 11'8&quot;</text>
<text x="136.8" y="162.7">DUCT</text>
<text x="124.7" y="180.7">11'6&quot; × 9'4&quot;</text>
<text x="218" y="226.2">8'10&quot; × 11'10&quot;</text>
<text x="149.5" y="230.4">9.3 m² / 101 sq ft</text>
<text x="151.2" y="228.4">13'7&quot; × 7'5&quot;</text>
<text x="216.9" y="228.1">9.7 m² / 105 sq ft</text>
</g>
<g font-size="1.5" fill="#1a1a1a">
<text x="340" y="70.4">NORTH</text>
<text x="340" y="74.4">DIMENSIONS IN FEET AND INCHES</text>
<text x="317" y="93.2">A</text>
<text x="327" y="93.2">2026-11-20</text>
<text x="346" y="93.2">First issue</text>
<text x="317" y="106.7">MASTER BED ROOM</text>
<text x="386.9" y="106.7">44.2</text>
<text x="406" y="106.7">47.0</text>
<text x="317" y="109.6">BATH</text>
<text x="317" y="112.5">DRESS</text>
<text x="387.1" y="112.5">12.0</text>
<text x="387.4" y="109.6">11.7</text>
<text x="406.1" y="112.5">14.0</text>
<text x="406.2" y="109.6">13.0</text>
<text x="317" y="115.4">BED ROOM</text>
<text x="317" y="118.3">BATH</text>
<text x="387.1" y="115.4">23.7</text>
<text x="387.9" y="118.3">9.7</text>
<text x="406.1" y="115.4">25.7</text>
<text x="406.3" y="118.3">11.4</text>
<text x="317" y="121.2">BED ROOM</text>
<text x="317" y="124.1">BATH</text>
<text x="387" y="121.2">25.0</text>
<text x="387.1" y="124.1">10.0</text>
<text x="406" y="121.2">26.6</text>
<text x="406.3" y="124.1">11.2</text>
<text x="317" y="127">BED ROOM</text>
<text x="317" y="129.9">BATH</text>
<text x="387.1" y="127">28.8</text>
<text x="387.3" y="129.9">11.4</text>
<text x="406" y="127">30.8</text>
<text x="406.1" y="129.9">12.0</text>
<text x="317" y="132.8">BED ROOM</text>
<text x="317" y="135.7">BATH</text>
<text x="387" y="132.8">23.2</text>
<text x="387.9" y="135.7">9.3</text>
<text x="406" y="132.8">25.4</text>
<text x="406.3" y="135.7">11.0</text>
<text x="317" y="138.6">LIVING</text>
<text x="317" y="141.5">KITCHEN</text>
<text x="387.1" y="141.5">23.8</text>
<text x="387.2" y="138.6">62.1</text>
<text x="406" y="138.6">65.6</text>
<text x="406.1" y="141.5">25.7</text>
<text x="317" y="144.4">MAJLIS</text>
<text x="317" y="147.3">MAID ROOM</text>
<text x="387" y="144.4">58.6</text>
<text x="387.3" y="147.3">11.9</text>
<text x="406" y="144.4">62.9</text>
<text x="406.2" y="147.3">13.2</text>
<text x="317" y="150.2">DRIVER ROOM</text>
<text x="317" y="153.1">DINING</text>
<text x="317" y="156">PRAYER ROOM</text>
<text x="387" y="153.1">28.2</text>
<text x="387.2" y="156">18.8</text>
<text x="387.3" y="150.2">11.0</text>
<text x="406" y="153.1">30.4</text>
<text x="406.1" y="156">20.1</text>
<text x="406.2" y="150.2">12.9</text>
<text x="317" y="158.9">LOBBY</text>
<text x="387.2" y="158.9">30.1</text>
<text x="406.2" y="158.9">32.1</text>
<text x="317" y="163.1">BUILT-UP</text>
<text x="317" y="166.3">Total area 8,010 sq ft (5,297 sq ft built-up + 2,714 sq ft exterior)</text>
<text x="385.7" y="163.1">453.4</text>
<text x="404.9" y="163.1">492.1</text>
<text x="317" y="169.5">Total area 744.2 m² (492.1 m² built-up + 252.1 m² exterior), coverage 66%</text>
<text x="317" y="172.7">Built-up 5,297 sq ft gross / 4,881 sq ft net (inside the walls)</text>
<text x="150.6" y="214">MAID ROOM</text>
<text x="258.9" y="279.2">0</text>
<text x="269.1" y="279.2">5</text>
<text x="278.9" y="279.2">10</text>
<text x="289.1" y="279.2">15</text>
<text x="299.1" y="279.2">20</text>
<text x="302" y="276.6">FT</text>
</g>
<g font-size="1.4" fill="#1a1a1a">
<text x="325.5" y="184.7">EXTERIOR WALL (200 MM)</text>
<text x="371.5" y="184.7">INTERIOR WALL (100-150 MM)</text>
<text x="325.5" y="189.3">HINGED DOOR</text>
<text x="371.5" y="189.3">SLIDING DOOR</text>
<text x="325.5" y="193.9">WINDOW</text>
<text x="371.5" y="193.9">LAWN / GARDEN</text>
<text x="325.5" y="198.5">WATER</text>
<text x="325.5" y="203.1">SETBACK LINE</text>
<text x="371.5" y="198.5">PAVING</text>
<text x="371.5" y="203.1">PLOT BOUNDARY</text>
</g>
</svg>
